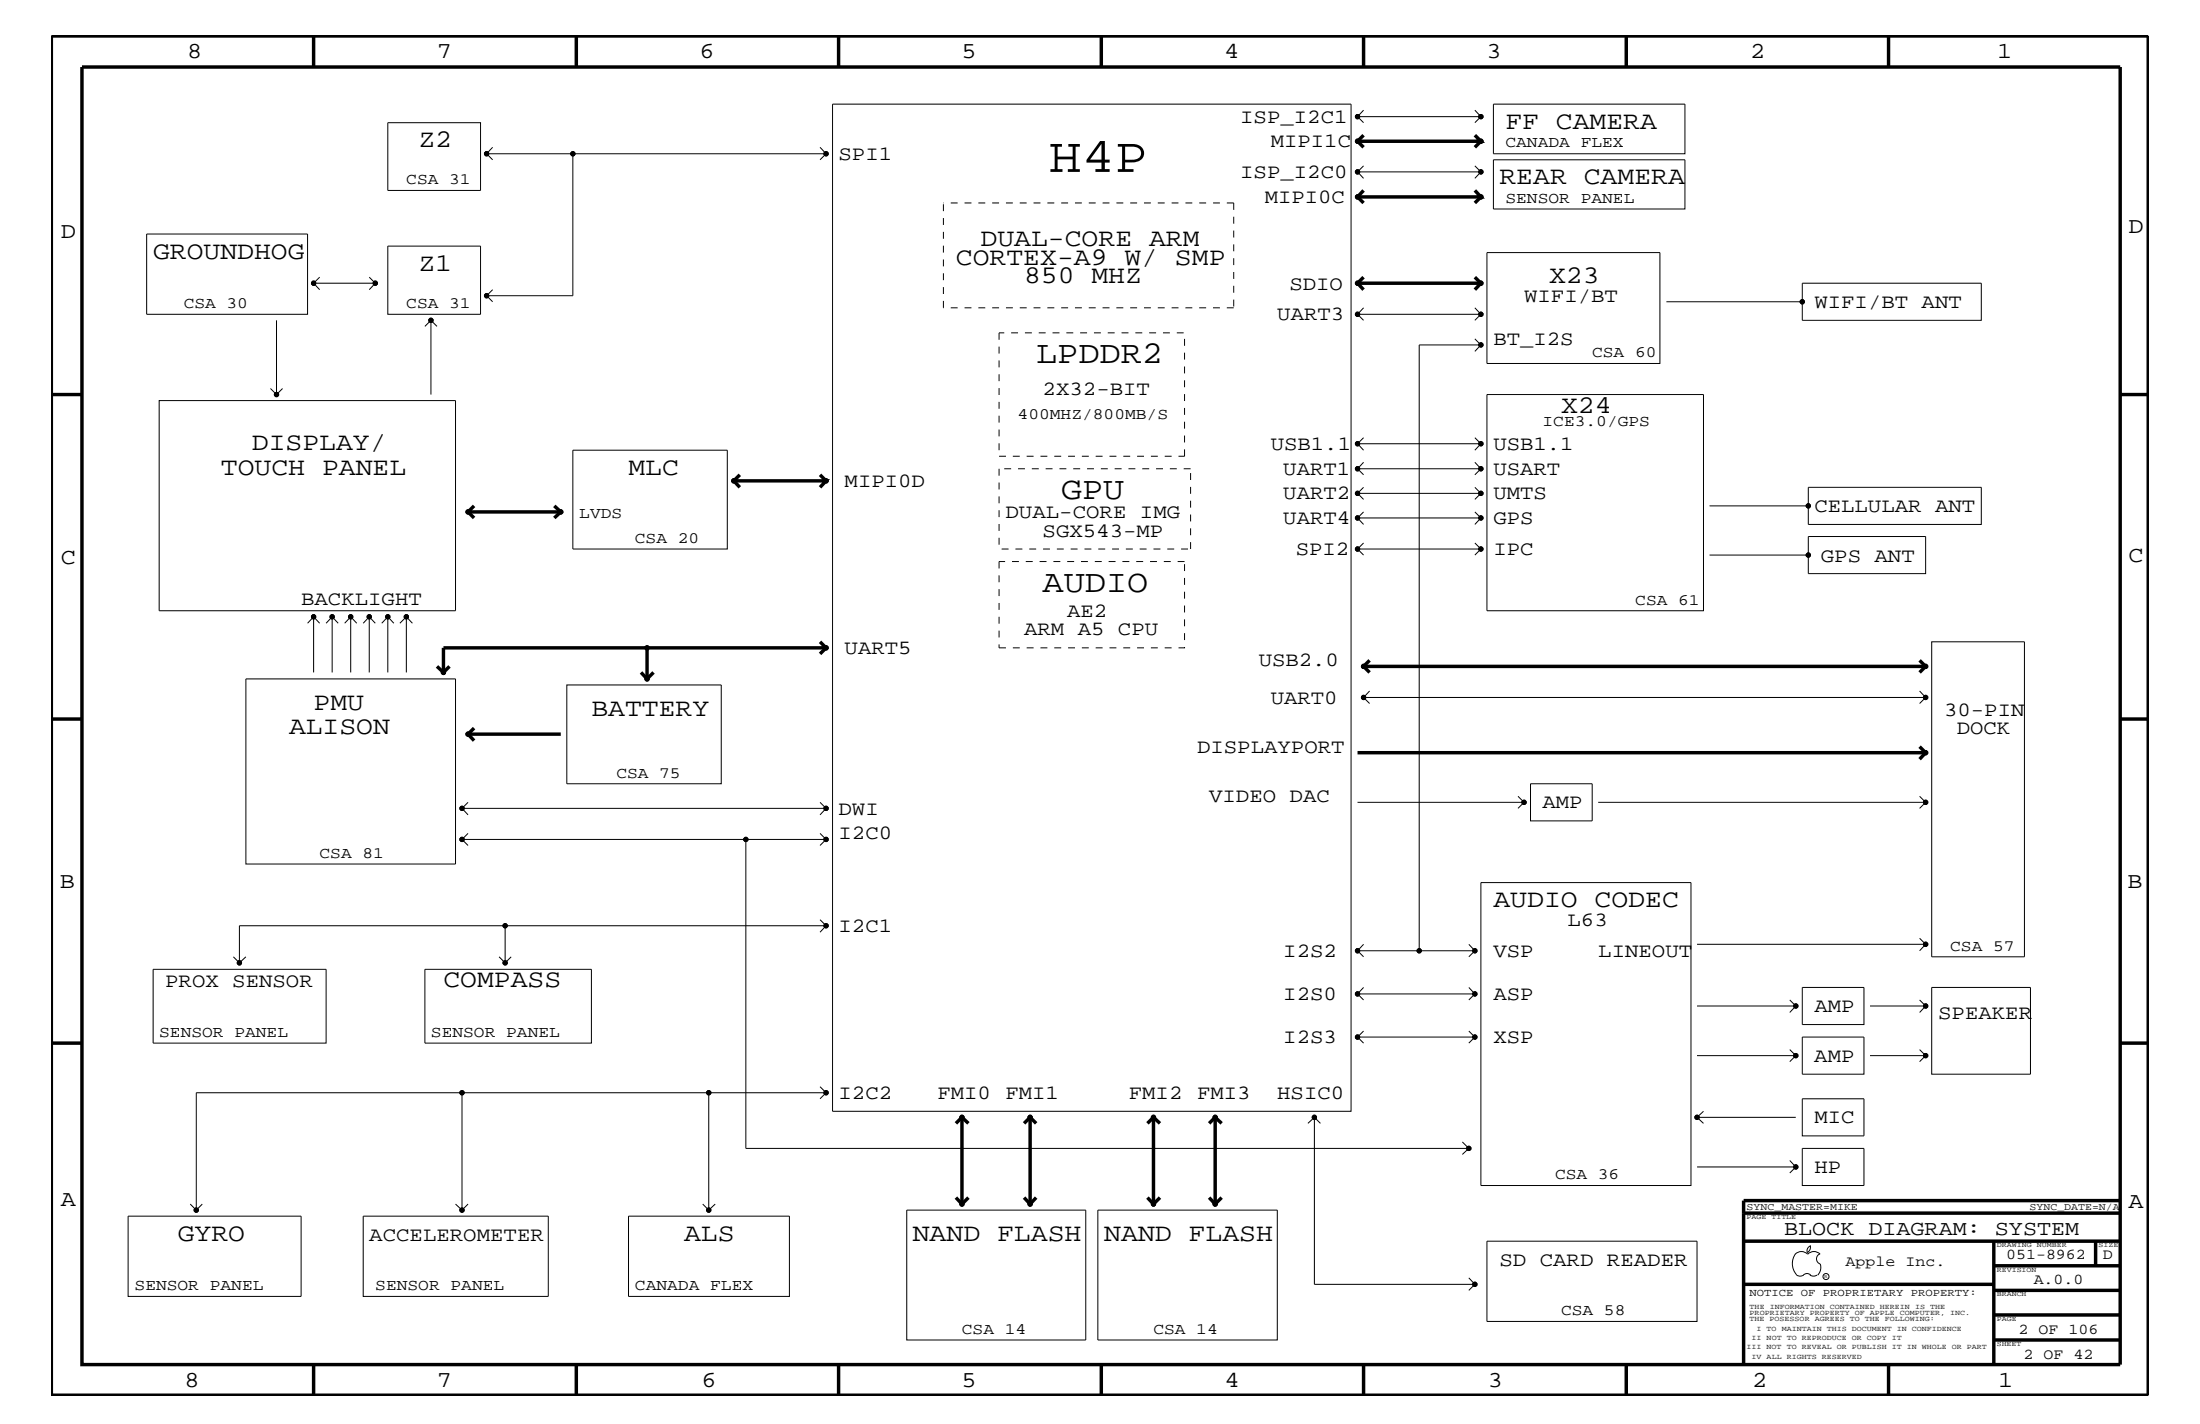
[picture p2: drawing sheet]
<svg xmlns="http://www.w3.org/2000/svg" width="432mm" height="279mm" viewBox="0 0 432 279" stroke-linecap="round" stroke-linejoin="round" font-family="sans-serif">
<g fill="none" stroke="#000" stroke-width=".68" stroke-linecap="butt">
<path d="M10.1 7.1h411.5v266.7h-411.5zM16.1 13.2h400v254.5h-400zM61.6 7.1v6.1M113.1 7.1v6.1M164.6 7.1v6.1M216.2 7.1v6.1M267.6 7.1v6.1M319.2 7.1v6.1M370.7 7.1v6.1M266.4 27.7l1.2 1.2M266.4 38.6l1.2 1.2M267.6 26.5l-1.2 1.2"/>
<path d="M267.6 37.4l-1.2 1.2M289.5 26.5l1.2 1.2h-24.3M289.5 37.4l1.2 1.2h-24.3M290.7 27.7l-1.2 1.2M290.7 38.6l-1.2 1.2M266.4 55.6l1.2 1.2M266.4 55.6h24.3M267.6 54.4l-1.2 1.2M289.5 54.4l1.2 1.2M290.7 55.6l-1.2 1.2M10.1 77.4h6M416.1 77.4h5.5"/>
<path d="M93 99.3l-1.1 1.1M108.8 99.3l1.3 1.1M144 94.3h18.1l-1.1 1.3M144 94.3l1.2 1.3M145.2 93.2l-1.2 1.1M161 93.2l1.1 1.1M91.9 100.4l1.1 1.2M91.9 100.4h18.2M110.1 100.4l-1.3 1.2M85.8 130.8l1.2 1.1M88.2 130.8l-1.2 1.1M125.8 131.9l1.2 1.3"/>
<path d="M127 127.1v6.1M128.3 131.9l-1.3 1.3M161 125.9l1.1 1.2M162.1 127.1h-75.1v4.8M162.1 127.1l-1.1 1.2M267.6 130.8l1.2 1.1M267.6 130.8h110.4M268.8 129.6l-1.2 1.2M376.8 129.6l1.2 1.2M378 130.8l-1.2 1.1M10.1 141.1h6M91.9 144l1.1 1.3"/>
<path d="M91.9 144h18.2M93 142.9l-1.1 1.1M266.4 147.7h111.6M376.8 146.5l1.2 1.2M378 147.7l-1.2 1.3M416.1 141.1h5.5M10.1 204.7h6M188.8 219.2v17M188.8 219.2l-1.2 1.2M188.8 219.2l1.3 1.2M202.2 219.2v17M202.2 219.2l-1.2 1.2"/>
<path d="M202.2 219.2l1.2 1.2M226.4 219.2v17M226.4 219.2l1.3 1.2M226.4 219.2l-1.2 1.2M238.5 219.2v17M238.5 219.2l-1.2 1.2M238.5 219.2l1.3 1.2M416.1 204.7h5.5M187.6 235l1.2 1.2M190.1 235l-1.3 1.2M201 235l1.2 1.2M203.4 235l-1.2 1.2"/>
<path d="M225.2 235l1.2 1.2M227.7 235l-1.3 1.2M237.3 235l1.2 1.2M239.8 235l-1.3 1.2M342.2 238h73.9M416.1 235.6h-73.9v32.1M342.2 243.5h73.9M342.2 252h49.1M391.3 258h24.8M391.3 253.2h24.8M391.3 248.4h24.8M391.3 243.5v24.2"/>
<path d="M411.3 243.5v4.9M61.6 267.7v6.1M113.1 267.7v6.1M164.6 267.7v6.1M216.2 268v5.8M267.6 267.7v6.1M319.2 267.7v6.1M370.7 267.7v6.1M391.3 262.9h24.8"/>
</g>
<g fill="none" stroke="#000" stroke-width=".2">
<path d="M76.1 24.1h18.2v13.3h-18.2zM95.5 30.2l1.2 1.2M95.5 30.2h66.6M96.7 28.9l-1.2 1.3M112.4 30.2v27.8h-16.9M161 28.9l1.1 1.3M162.1 30.2l-1.1 1.2M163.4 20.4h101.8v197.6h-101.8zM266.4 33.7h24.3l-1.2 1.3M266.4 33.7l1.2 1.3M266.4 22.9l1.2 1.2M266.4 22.9h24.3"/>
<path d="M267.6 32.5l-1.2 1.2M267.6 21.6l-1.2 1.3M289.5 32.5l1.2 1.2M289.5 21.6l1.2 1.3M290.7 22.9l-1.2 1.2M293.1 20.4h37.6v9.8h-37.6zM293.1 31.4h37.6v9.6h-37.6zM28.8 45.9h31.6v15.8h-31.6zM61.6 55.6l1.1 1.2M62.7 54.4l-1.1 1.2M72.5 54.4l1.2 1.2h-12.1M73.7 55.6l-1.2 1.2"/>
<path d="M76.1 48.3h18.2v13.4h-18.2zM95.5 58l1.2 1.2M96.7 56.8l-1.2 1.2M291.8 49.6h34v21.7h-34zM327.1 59.2h26.6M353.7 55.6h35.2v7.3h-35.2zM31.2 78.6h58.2v41.2h-58.2zM54.3 62.9v14.5l-1.2-1.2M55.5 76.2l-1.2 1.2M84.6 62.9l1.2 1.1M84.6 62.9v14.5M84.6 62.9l-1.2 1.1"/>
<path d="M266.4 61.7h24.3l-1.2 1.2M266.4 61.7l1.2 1.2M267.6 60.4l-1.2 1.3M289.5 60.4l1.2 1.3M289.5 66.5l1.2 1.2M290.7 67.7h-12.1v118.8M290.7 67.7l-1.2 1.2M291.8 77.4h42.5v42.4h-42.5zM112.4 88.3h30.3v19.4h-30.3zM266.4 96.8h24.3l-1.2 1.2M266.4 87.1l1.2 1.2M266.4 87.1h24.3"/>
<path d="M266.4 92l1.2 1.2M266.4 92h24.3M266.4 96.8l1.2 1.2M267.6 85.9l-1.2 1.2M267.6 90.7l-1.2 1.3M267.6 95.6l-1.2 1.2M289.5 85.9l1.2 1.2M289.5 90.7l1.2 1.3M289.5 95.6l1.2 1.2M290.7 87.1l-1.2 1.2M290.7 92l-1.2 1.2M335.5 99.3h19.4v-3.7h34v7.3h-34v-3.6"/>
<path d="M266.4 107.7h24.3l-1.2 1.2M266.4 101.6h24.3l-1.2 1.3M266.4 107.7l1.2 1.2M266.4 101.6l1.2 1.3M267.6 106.5l-1.2 1.2M267.6 100.4l-1.2 1.2M289.5 106.5l1.2 1.2M289.5 100.4l1.2 1.2M335.5 108.9h19.4v-3.6h23.1v7.3h-23.1v-3.7M48.3 133.2h41.1v36.3h-41.1zM61.6 121v10.9M61.6 121l-1.2 1.3"/>
<path d="M61.6 121l1.1 1.3M65.2 121v10.9M65.2 121l-1.2 1.3M65.2 121l1.2 1.3M68.8 121v10.9M68.8 121l-1.2 1.3M68.8 121l1.2 1.3M72.5 121v10.9M72.5 121l1.2 1.3M72.5 121l-1.2 1.3M76.1 121v10.9M76.1 121l-1.2 1.3"/>
<path d="M76.1 121l1.2 1.3M79.8 121v10.9M79.8 121l-1.3 1.3M79.8 121l1.1 1.3M111.3 134.4h30.3v19.4h-30.3zM267.6 136.8l1.2 1.2M267.6 136.8h110.4M268.8 135.6l-1.2 1.2M376.8 135.6l1.2 1.2M378 136.8l-1.2 1.2M379.1 125.9h18.2v61.8h-18.2zM90.7 158.6l1.2 1.3"/>
<path d="M90.7 158.6h71.4M91.9 157.4l-1.2 1.2M161 157.4l1.1 1.2M162.1 158.6l-1.1 1.3M266.4 157.4h32.7M297.9 156.2l1.2 1.2M299.1 157.4l-1.2 1.2M300.4 153.8h12.1v7.3h-12.1zM313.7 157.4h64.3M376.8 156.2l1.2 1.2M378 157.4l-1.2 1.2M90.7 164.7l1.2 1.2"/>
<path d="M90.7 164.7h55.7M91.9 163.5l-1.2 1.2M161 163.5l1.1 1.2M162.1 164.7h-15.7v60.6h141.9M162.1 164.7l-1.1 1.2M290.7 173.2h41.2v59.4h-41.2zM30.1 190.2h33.9v14.5h-33.9zM45.8 187.7l1.2 1.2M48.3 187.7l-1.3 1.2M83.4 190.2h32.7v14.5h-32.7zM98 187.7l1.1 1.2M99.1 181.6v7.3"/>
<path d="M100.3 187.7l-1.2 1.2M161 180.5l1.1 1.1M162.1 181.6l-1.1 1.3M162.1 181.6h-115.1v7.3M266.4 195l1.2 1.2M266.4 195h23.1M266.4 186.5l1.2 1.2M266.4 186.5h23.1M267.6 193.7l-1.2 1.3M267.6 185.3l-1.2 1.2M288.3 193.7l1.2 1.3M288.3 185.3l1.2 1.2"/>
<path d="M289.5 195l-1.2 1.2M289.5 186.5l-1.2 1.2M333.1 197.4h19.4l-1.2 1.3M333.1 185.3h44.9M351.3 196.2l1.2 1.2M353.7 193.7h12.1v7.3h-12.1zM376.8 184.1l1.2 1.2M376.8 196.2l1.2 1.2h-11M378 185.3l-1.2 1.2M378 197.4l-1.2 1.3M379.1 193.7h19.4v17.1h-19.4zM90.7 214.4h48.4v23"/>
<path d="M161 213.2l1.1 1.2h-23M162.1 214.4l-1.1 1.2M258 219.2v32.8h31.5M258 219.2l1.2 1.2M258 219.2l-1.3 1.2M266.4 203.5l1.2 1.2M266.4 203.5h23.1M267.6 202.3l-1.2 1.2M288.3 202.3l1.2 1.2M289.5 203.5l-1.2 1.2M333.1 207.1h19.4M333.1 219.2l1.2 1.2"/>
<path d="M333.1 219.2h19.4M334.3 218l-1.2 1.2M351.3 205.9l1.2 1.2M352.5 207.1l-1.2 1.2M353.7 215.6h12.1v7.3h-12.1zM353.7 203.5h12.1v7.3h-12.1zM376.8 205.9l1.2 1.2h-11M378 207.1l-1.2 1.2M25.1 238.6h34v15.8h-34zM37.3 236.2l1.2 1.2M38.5 237.4v-23h52.2v23M39.7 236.2l-1.2 1.2"/>
<path d="M71.3 238.6h36.3v15.8h-36.3zM89.4 236.2l1.3 1.2M91.9 236.2l-1.2 1.2M123.4 238.6h31.5v15.8h-31.5zM137.9 236.2l1.2 1.2M140.4 236.2l-1.3 1.2M178 237.4h35.1v25.5h-35.1zM215.5 237.4h35.2v25.5h-35.2zM287 224.1l1.3 1.2M288.3 225.3l-1.3 1.2M333.1 229h19.4M351.3 227.7l1.2 1.3"/>
<path d="M352.5 229l-1.2 1.2M353.7 225.3h12.1v7.3h-12.1zM288.3 250.7l1.2 1.3M289.5 252l-1.2 1.2M291.8 243.5h41.3v15.8h-41.3zM352.3 246.1a1.69 1.69 0 0 1 2.5 0M352.4 246a3.3 3.3 0 0 0 .2 4.1M352.6 250.2l.7 .2 .7-.2M354 250.2l.7-.3 .7 .3M354.8 246.1a1.69 1.69 0 0 1 2.4 0M355.2 250.2l.7 .2 .7-.2M355.3 244.4v.3a1.18 1.18 0 0 1-.6 1.1"/>
<path d="M355.4 244.4a.99 .99 0 0 0-.6 1.4M357.2 246a1.04 1.04 0 0 0-.7 1 1.04 1.04 0 0 0 .7 1M357.3 248l.1 .7a2.11 2.11 0 0 1-.6 1.5"/>
<circle cx="95.5" cy="30.2" r=".42"/>
<circle cx="112.4" cy="30.2" r=".42"/>
<circle cx="162.1" cy="30.2" r=".42"/>
<circle cx="266.4" cy="27.7" r=".42"/>
<circle cx="266.4" cy="33.7" r=".42"/>
<circle cx="266.4" cy="22.9" r=".42"/>
<circle cx="266.4" cy="38.6" r=".42"/>
<circle cx="290.7" cy="22.9" r=".42"/>
<circle cx="290.7" cy="27.7" r=".42"/>
<circle cx="290.7" cy="33.7" r=".42"/>
<circle cx="290.7" cy="38.6" r=".42"/>
<circle cx="61.6" cy="55.6" r=".42"/>
<circle cx="73.7" cy="55.6" r=".42"/>
<circle cx="95.5" cy="58" r=".42"/>
<circle cx="266.4" cy="55.6" r=".42"/>
<circle cx="290.7" cy="55.6" r=".42"/>
<circle cx="353.7" cy="59.2" r=".42"/>
<circle cx="54.3" cy="77.4" r=".42"/>
<circle cx="84.6" cy="62.9" r=".42"/>
<circle cx="266.4" cy="61.7" r=".42"/>
<circle cx="290.7" cy="61.7" r=".42"/>
<circle cx="290.7" cy="67.7" r=".42"/>
<circle cx="144" cy="94.3" r=".42"/>
<circle cx="162.1" cy="94.3" r=".42"/>
<circle cx="266.4" cy="96.8" r=".42"/>
<circle cx="266.4" cy="92" r=".42"/>
<circle cx="266.4" cy="87.1" r=".42"/>
<circle cx="290.7" cy="96.8" r=".42"/>
<circle cx="290.7" cy="92" r=".42"/>
<circle cx="290.7" cy="87.1" r=".42"/>
<circle cx="354.9" cy="99.3" r=".42"/>
<circle cx="91.9" cy="100.4" r=".42"/>
<circle cx="110.1" cy="100.4" r=".42"/>
<circle cx="266.4" cy="101.6" r=".42"/>
<circle cx="266.4" cy="107.7" r=".42"/>
<circle cx="290.7" cy="107.7" r=".42"/>
<circle cx="290.7" cy="101.6" r=".42"/>
<circle cx="354.9" cy="108.9" r=".42"/>
<circle cx="61.6" cy="121" r=".42"/>
<circle cx="65.2" cy="121" r=".42"/>
<circle cx="68.8" cy="121" r=".42"/>
<circle cx="72.5" cy="121" r=".42"/>
<circle cx="76.1" cy="121" r=".42"/>
<circle cx="79.8" cy="121" r=".42"/>
<circle cx="87" cy="131.9" r=".42"/>
<circle cx="127" cy="133.2" r=".42"/>
<circle cx="127" cy="127.1" r=".42"/>
<circle cx="162.1" cy="127.1" r=".42"/>
<circle cx="267.6" cy="136.8" r=".42"/>
<circle cx="267.6" cy="130.8" r=".42"/>
<circle cx="378" cy="136.8" r=".42"/>
<circle cx="378" cy="130.8" r=".42"/>
<circle cx="90.7" cy="158.6" r=".42"/>
<circle cx="91.9" cy="144" r=".42"/>
<circle cx="162.1" cy="158.6" r=".42"/>
<circle cx="299.1" cy="157.4" r=".42"/>
<circle cx="378" cy="157.4" r=".42"/>
<circle cx="378" cy="147.7" r=".42"/>
<circle cx="90.7" cy="164.7" r=".42"/>
<circle cx="146.4" cy="164.7" r=".42"/>
<circle cx="162.1" cy="164.7" r=".42"/>
<circle cx="47" cy="188.9" r=".42"/>
<circle cx="99.1" cy="181.6" r=".42"/>
<circle cx="99.1" cy="188.9" r=".42"/>
<circle cx="162.1" cy="181.6" r=".42"/>
<circle cx="266.4" cy="186.5" r=".42"/>
<circle cx="266.4" cy="195" r=".42"/>
<circle cx="278.6" cy="186.5" r=".42"/>
<circle cx="289.5" cy="195" r=".42"/>
<circle cx="289.5" cy="186.5" r=".42"/>
<circle cx="352.5" cy="197.4" r=".42"/>
<circle cx="378" cy="185.3" r=".42"/>
<circle cx="378" cy="197.4" r=".42"/>
<circle cx="90.7" cy="214.4" r=".42"/>
<circle cx="139.1" cy="214.4" r=".42"/>
<circle cx="162.1" cy="214.4" r=".42"/>
<circle cx="188.8" cy="219.2" r=".42"/>
<circle cx="202.2" cy="219.2" r=".42"/>
<circle cx="226.4" cy="219.2" r=".42"/>
<circle cx="238.5" cy="219.2" r=".42"/>
<circle cx="258" cy="219.2" r=".42"/>
<circle cx="266.4" cy="203.5" r=".42"/>
<circle cx="289.5" cy="203.5" r=".42"/>
<circle cx="333.1" cy="219.2" r=".42"/>
<circle cx="352.5" cy="207.1" r=".42"/>
<circle cx="378" cy="207.1" r=".42"/>
<circle cx="38.5" cy="237.4" r=".42"/>
<circle cx="90.7" cy="237.4" r=".42"/>
<circle cx="139.1" cy="237.4" r=".42"/>
<circle cx="188.8" cy="236.2" r=".42"/>
<circle cx="202.2" cy="236.2" r=".42"/>
<circle cx="226.4" cy="236.2" r=".42"/>
<circle cx="238.5" cy="236.2" r=".42"/>
<circle cx="288.3" cy="225.3" r=".42"/>
<circle cx="352.5" cy="229" r=".42"/>
<circle cx="289.5" cy="252" r=".42"/>
<circle cx="358.4" cy="250.5" r=".59"/>
</g>
<g fill="none" stroke="#000" stroke-width=".2" stroke-dasharray="1.4 1.4" stroke-linecap="butt">
<path d="M242.1 39.8h-56.9M242.1 39.8v20.6M185.2 60.4v-20.6M196.1 65.3v24.2M242.1 60.4h-56.9M196.1 92v15.7h37.6M196.1 89.5h36.4M232.5 89.5v-24.2h-36.4M233.7 92h-37.6M196.1 110.2v16.9M232.5 110.2h-36.4M233.7 107.7v-15.7"/>
<path d="M196.1 127.1h36.4v-16.9"/>
</g>
<g fill="#000">
<circle cx="95.5" cy="30.2" r=".42"/>
<circle cx="112.4" cy="30.2" r=".42"/>
<circle cx="162.1" cy="30.2" r=".42"/>
<circle cx="266.4" cy="27.7" r=".42"/>
<circle cx="266.4" cy="33.7" r=".42"/>
<circle cx="266.4" cy="22.9" r=".42"/>
<circle cx="266.4" cy="38.6" r=".42"/>
<circle cx="290.7" cy="22.9" r=".42"/>
<circle cx="290.7" cy="27.7" r=".42"/>
<circle cx="290.7" cy="33.7" r=".42"/>
<circle cx="290.7" cy="38.6" r=".42"/>
<circle cx="61.6" cy="55.6" r=".42"/>
<circle cx="73.7" cy="55.6" r=".42"/>
<circle cx="95.5" cy="58" r=".42"/>
<circle cx="266.4" cy="55.6" r=".42"/>
<circle cx="290.7" cy="55.6" r=".42"/>
<circle cx="353.7" cy="59.2" r=".42"/>
<circle cx="54.3" cy="77.4" r=".42"/>
<circle cx="84.6" cy="62.9" r=".42"/>
<circle cx="266.4" cy="61.7" r=".42"/>
<circle cx="290.7" cy="61.7" r=".42"/>
<circle cx="290.7" cy="67.7" r=".42"/>
<circle cx="144" cy="94.3" r=".42"/>
<circle cx="162.1" cy="94.3" r=".42"/>
<circle cx="266.4" cy="96.8" r=".42"/>
<circle cx="266.4" cy="92" r=".42"/>
<circle cx="266.4" cy="87.1" r=".42"/>
<circle cx="290.7" cy="96.8" r=".42"/>
<circle cx="290.7" cy="92" r=".42"/>
<circle cx="290.7" cy="87.1" r=".42"/>
<circle cx="354.9" cy="99.3" r=".42"/>
<circle cx="91.9" cy="100.4" r=".42"/>
<circle cx="110.1" cy="100.4" r=".42"/>
<circle cx="266.4" cy="101.6" r=".42"/>
<circle cx="266.4" cy="107.7" r=".42"/>
<circle cx="290.7" cy="107.7" r=".42"/>
<circle cx="290.7" cy="101.6" r=".42"/>
<circle cx="354.9" cy="108.9" r=".42"/>
<circle cx="61.6" cy="121" r=".42"/>
<circle cx="65.2" cy="121" r=".42"/>
<circle cx="68.8" cy="121" r=".42"/>
<circle cx="72.5" cy="121" r=".42"/>
<circle cx="76.1" cy="121" r=".42"/>
<circle cx="79.8" cy="121" r=".42"/>
<circle cx="87" cy="131.9" r=".42"/>
<circle cx="127" cy="133.2" r=".42"/>
<circle cx="127" cy="127.1" r=".42"/>
<circle cx="162.1" cy="127.1" r=".42"/>
<circle cx="267.6" cy="136.8" r=".42"/>
<circle cx="267.6" cy="130.8" r=".42"/>
<circle cx="378" cy="136.8" r=".42"/>
<circle cx="378" cy="130.8" r=".42"/>
<circle cx="90.7" cy="158.6" r=".42"/>
<circle cx="91.9" cy="144" r=".42"/>
<circle cx="162.1" cy="158.6" r=".42"/>
<circle cx="299.1" cy="157.4" r=".42"/>
<circle cx="378" cy="157.4" r=".42"/>
<circle cx="378" cy="147.7" r=".42"/>
<circle cx="90.7" cy="164.7" r=".42"/>
<circle cx="146.4" cy="164.7" r=".42"/>
<circle cx="162.1" cy="164.7" r=".42"/>
<circle cx="47" cy="188.9" r=".42"/>
<circle cx="99.1" cy="181.6" r=".42"/>
<circle cx="99.1" cy="188.9" r=".42"/>
<circle cx="162.1" cy="181.6" r=".42"/>
<circle cx="266.4" cy="186.5" r=".42"/>
<circle cx="266.4" cy="195" r=".42"/>
<circle cx="278.6" cy="186.5" r=".42"/>
<circle cx="289.5" cy="195" r=".42"/>
<circle cx="289.5" cy="186.5" r=".42"/>
<circle cx="352.5" cy="197.4" r=".42"/>
<circle cx="378" cy="185.3" r=".42"/>
<circle cx="378" cy="197.4" r=".42"/>
<circle cx="90.7" cy="214.4" r=".42"/>
<circle cx="139.1" cy="214.4" r=".42"/>
<circle cx="162.1" cy="214.4" r=".42"/>
<circle cx="188.8" cy="219.2" r=".42"/>
<circle cx="202.2" cy="219.2" r=".42"/>
<circle cx="226.4" cy="219.2" r=".42"/>
<circle cx="238.5" cy="219.2" r=".42"/>
<circle cx="258" cy="219.2" r=".42"/>
<circle cx="266.4" cy="203.5" r=".42"/>
<circle cx="289.5" cy="203.5" r=".42"/>
<circle cx="333.1" cy="219.2" r=".42"/>
<circle cx="352.5" cy="207.1" r=".42"/>
<circle cx="378" cy="207.1" r=".42"/>
<circle cx="38.5" cy="237.4" r=".42"/>
<circle cx="90.7" cy="237.4" r=".42"/>
<circle cx="139.1" cy="237.4" r=".42"/>
<circle cx="188.8" cy="236.2" r=".42"/>
<circle cx="202.2" cy="236.2" r=".42"/>
<circle cx="226.4" cy="236.2" r=".42"/>
<circle cx="238.5" cy="236.2" r=".42"/>
<circle cx="288.3" cy="225.3" r=".42"/>
<circle cx="352.5" cy="229" r=".42"/>
<circle cx="289.5" cy="252" r=".42"/>
</g>
<text font-size="9.7" x="205.8" y="33.7">H4P</text>
<g font-size="6.3">
<text x="203.4" y="71.3">LPDDR2</text>
<text x="208.3" y="98">GPU</text>
<text x="204.6" y="116.2">AUDIO</text>
</g>
<g font-size="5">
<text x="82.1" y="28.9">Z2</text>
<text x="295.5" y="25.3">FF CAMERA</text>
<text x="294.3" y="36.2">REAR CAMERA</text>
<text x="30.1" y="50.7">GROUNDHOG</text>
<text x="82.1" y="53.2">Z1</text>
<text x="187.6" y="51.9">CORTEX-A9 W/ SMP</text>
<text x="192.4" y="48.3">DUAL-CORE ARM</text>
<text x="201" y="55.6">850 MHZ</text>
<text x="304" y="55.6">X23</text>
<text x="306.4" y="81.1">X24</text>
<text x="49.4" y="88.3">DISPLAY/</text>
<text x="43.3" y="93.2">TOUCH PANEL</text>
<text x="123.4" y="93.2">MLC</text>
<text x="61.6" y="139.2">PMU</text>
<text x="116.1" y="140.4">BATTERY</text>
<text x="56.7" y="144">ALISON</text>
<text x="293.1" y="178">AUDIO CODEC</text>
<text x="87" y="193.7">COMPASS</text>
<text x="34.9" y="243.5">GYRO</text>
<text x="134.3" y="243.5">ALS</text>
<text x="179.2" y="243.5">NAND FLASH</text>
<text x="216.7" y="243.5">NAND FLASH</text>
</g>
<g font-size="4.5">
<text x="36.7" y="11.5">8</text>
<text x="85.8" y="11.5">7</text>
<text x="137.3" y="11.5">6</text>
<text x="188.7" y="11.5">5</text>
<text x="240.3" y="11.5">4</text>
<text x="291.8" y="11.5">3</text>
<text x="343.5" y="11.5">2</text>
<text x="392" y="11.5">1</text>
<text x="11.9" y="46.8">D</text>
<text x="417.8" y="45.7">D</text>
<text x="11.9" y="110.6">C</text>
<text x="417.7" y="110.3">C</text>
<text x="11.8" y="174.3">B</text>
<text x="417.6" y="174.2">B</text>
<text x="11.9" y="236.7">A</text>
<text x="417.7" y="237.1">A</text>
<text x="36.2" y="272.1">8</text>
<text x="85.8" y="272.1">7</text>
<text x="137.7" y="272.1">6</text>
<text x="188.7" y="272.1">5</text>
<text x="240.4" y="272.1">4</text>
<text x="292" y="272.1">3</text>
<text x="343.9" y="272.1">2</text>
<text x="392.2" y="272.1">1</text>
</g>
<text font-size="4.1" x="350.2" y="242.3">BLOCK DIAGRAM: SYSTEM</text>
<g font-size="4">
<text x="243.4" y="24.1">ISP_I2C1</text>
<text x="249.4" y="28.9">MIPI1C</text>
<text x="164.6" y="31.4">SPI1</text>
<text x="243.4" y="35">ISP_I2C0</text>
<text x="248.2" y="39.8">MIPI0C</text>
<text x="253.1" y="56.8">SDIO</text>
<text x="299.1" y="59.2">WIFI/BT</text>
<text x="250.7" y="62.9">UART3</text>
<text x="356.1" y="60.4">WIFI/BT ANT</text>
<text x="293.1" y="67.7">BT_I2S</text>
<text x="204.6" y="77.4">2X32-BIT</text>
<text x="249.4" y="88.3">USB1.1</text>
<text x="293.1" y="88.3">USB1.1</text>
<text x="165.8" y="95.6">MIPI0D</text>
<text x="251.9" y="93.2">UART1</text>
<text x="293.1" y="93.2">USART</text>
<text x="197.4" y="101.6">DUAL-CORE IMG</text>
<text x="251.9" y="98">UART2</text>
<text x="293.1" y="98">UMTS</text>
<text x="356.1" y="100.4">CELLULAR ANT</text>
<text x="204.6" y="105.3">SGX543-MP</text>
<text x="251.9" y="102.9">UART4</text>
<text x="293.1" y="102.9">GPS</text>
<text x="254.3" y="108.9">SPI2</text>
<text x="293.1" y="108.9">IPC</text>
<text x="357.4" y="110.2">GPS ANT</text>
<text x="59.1" y="118.6">BACKLIGHT</text>
<text x="201" y="124.7">ARM A5 CPU</text>
<text x="209.5" y="121">AE2</text>
<text x="165.8" y="128.3">UART5</text>
<text x="247.1" y="130.8">USB2.0</text>
<text x="249.4" y="138">UART0</text>
<text x="381.6" y="140.4">30-PIN</text>
<text x="235" y="147.7">DISPLAYPORT</text>
<text x="384" y="144">DOCK</text>
<text x="164.6" y="159.9">DWI</text>
<text x="237.3" y="157.4">VIDEO DAC</text>
<text x="302.8" y="158.6">AMP</text>
<text x="164.6" y="164.7">I2C0</text>
<text x="164.6" y="182.9">I2C1</text>
<text x="307.7" y="181.6">L63</text>
<text x="251.9" y="187.7">I2S2</text>
<text x="293.1" y="187.7">VSP</text>
<text x="313.7" y="187.7">LINEOUT</text>
<text x="32.4" y="193.7">PROX SENSOR</text>
<text x="251.9" y="196.2">I2S0</text>
<text x="293.1" y="196.2">ASP</text>
<text x="356.1" y="198.7">AMP</text>
<text x="380.4" y="199.8">SPEAKER</text>
<text x="251.9" y="204.7">I2S3</text>
<text x="293.1" y="204.7">XSP</text>
<text x="356.1" y="208.3">AMP</text>
<text x="164.6" y="215.6">I2C2</text>
<text x="184" y="215.6">FMI0</text>
<text x="197.4" y="215.6">FMI1</text>
<text x="221.6" y="215.6">FMI2</text>
<text x="234.9" y="215.6">FMI3</text>
<text x="250.7" y="215.6">HSIC0</text>
<text x="356.1" y="220.4">MIC</text>
<text x="356.1" y="230.2">HP</text>
<text x="72.5" y="243.5">ACCELEROMETER</text>
<text x="294.3" y="248.4">SD CARD READER</text>
</g>
<g font-size="3.1">
<text x="295.5" y="28.9">CANADA FLEX</text>
<text x="79.7" y="36.2">CSA 31</text>
<text x="295.5" y="39.8">SENSOR PANEL</text>
<text x="36.1" y="60.4">CSA 30</text>
<text x="79.7" y="60.4">CSA 31</text>
<text x="312.5" y="70.1">CSA 60</text>
<text x="199.7" y="82.2">400MHZ/800MB/S</text>
<text x="302.8" y="83.5">ICE3.0/GPS</text>
<text x="113.7" y="101.6">LVDS</text>
<text x="124.6" y="106.5">CSA 20</text>
<text x="321" y="118.6">CSA 61</text>
<text x="121" y="152.6">CSA 75</text>
<text x="62.7" y="168.3">CSA 81</text>
<text x="382.8" y="186.5">CSA 57</text>
<text x="31.2" y="203.5">SENSOR PANEL</text>
<text x="84.6" y="203.5">SENSOR PANEL</text>
<text x="305.2" y="231.3">CSA 36</text>
<text x="26.4" y="253.2">SENSOR PANEL</text>
<text x="73.7" y="253.2">SENSOR PANEL</text>
<text x="124.6" y="253.2">CANADA FLEX</text>
<text x="188.8" y="261.6">CSA 14</text>
<text x="226.4" y="261.6">CSA 14</text>
<text x="306.4" y="258">CSA 58</text>
</g>
<g font-size="3">
<text x="362.2" y="248.4">Apple Inc.</text>
<text x="393.7" y="247.1">051-8962</text>
<text x="399.2" y="252">A.0.0</text>
<text x="412.7" y="247.1">D</text>
<text x="396.2" y="261.6">2 OF 106</text>
<text x="397.2" y="266.6">2 OF 42</text>
</g>
<text font-size="2.1" x="343.4" y="254.4">NOTICE OF PROPRIETARY PROPERTY:</text>
<g font-size="2">
<text x="342.8" y="237.4">SYNC_MASTER=MIKE</text>
<text x="398.4" y="237.4">SYNC_DATE=N/A</text>
</g>
<g font-size="1.4">
<text x="342.8" y="239.2">PAGE TITLE</text>
<text x="391.9" y="244.7">DRAWING NUMBER</text>
<text x="411.9" y="244.7">SIZE</text>
<text x="391.9" y="249.5">REVISION</text>
<text x="343.4" y="256.8">THE INFORMATION CONTAINED HEREIN IS THE</text>
<text x="391.9" y="254.4">BRANCH</text>
<text x="343.4" y="259.3">THE POSESSOR AGREES TO THE FOLLOWING:</text>
<text x="343.4" y="258">PROPRIETARY PROPERTY OF APPLE COMPUTER, INC.</text>
<text x="343.8" y="262.9">II NOT TO REPRODUCE OR COPY IT</text>
<text x="344.8" y="261.1">I TO MAINTAIN THIS DOCUMENT IN CONFIDENCE</text>
<text x="391.9" y="259.3">PAGE</text>
<text x="342.8" y="264.7">III NOT TO REVEAL OR PUBLISH IT IN WHOLE OR PART</text>
<text x="343.8" y="266.6">IV ALL RIGHTS RESERVED</text>
<text x="391.9" y="264.1">SHEET</text>
</g>
<text font-size="1" x="358.1" y="250.7">R</text>
</svg>
